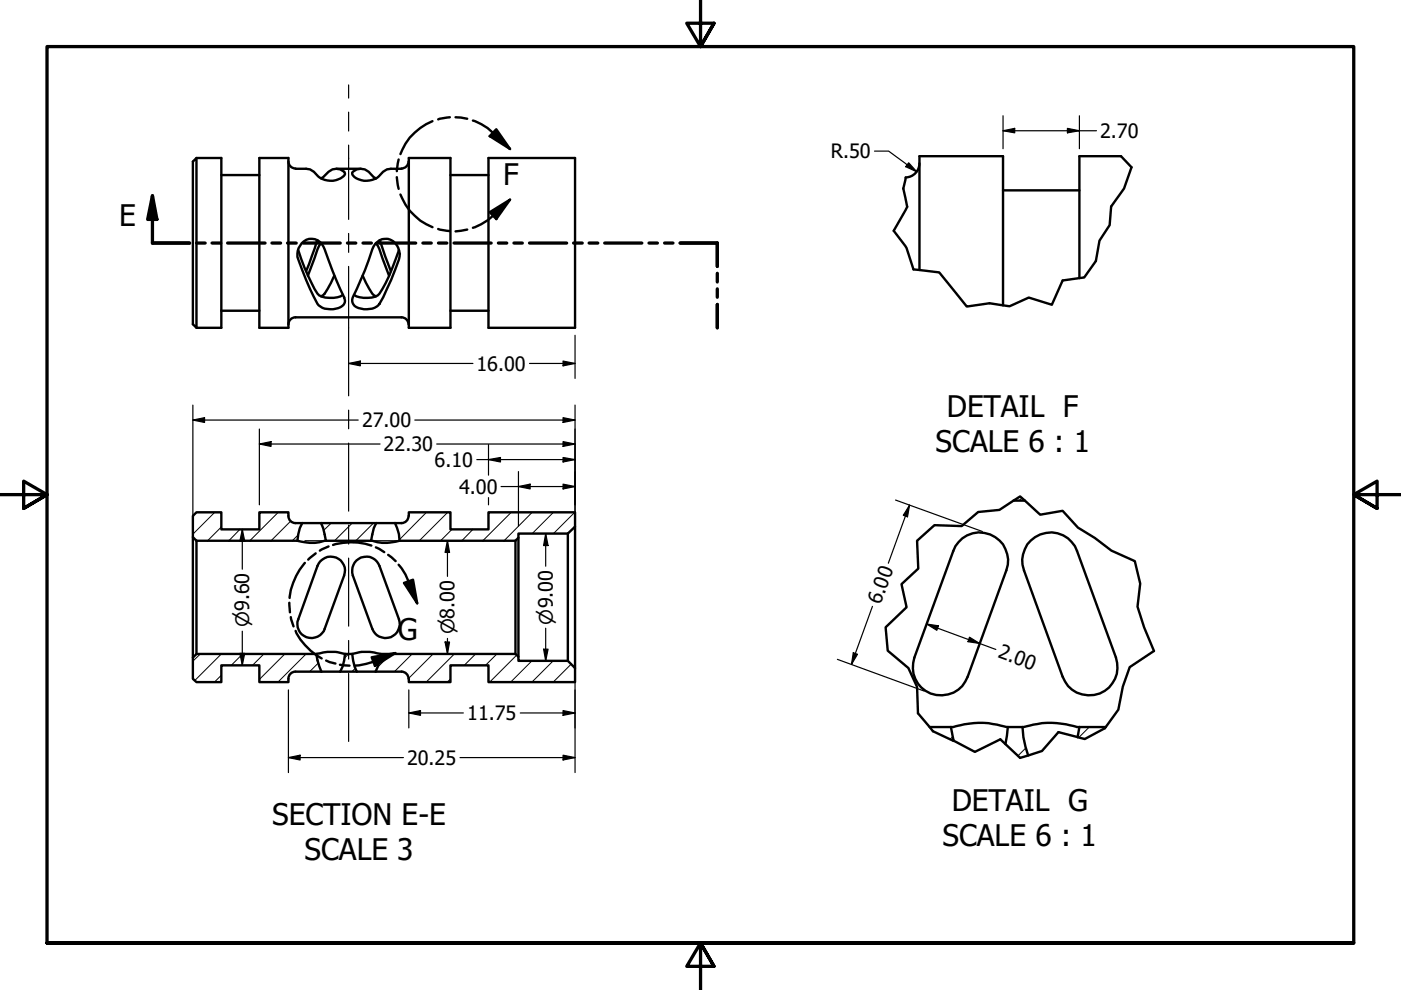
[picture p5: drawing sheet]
<svg xmlns="http://www.w3.org/2000/svg" width="297mm" height="210mm" viewBox="0 0 297 210" stroke-linecap="round" stroke-linejoin="round" font-family="sans-serif">
<!-- layer: Hatch (ANSI) -->
<g fill="none" stroke="#000" stroke-width=".21">
<path d="M45.5 108.6l-4.6 4.7M46.9 111.7l-2.9 3M50.9 112.2l-2.4 2.5M59 108.6l-6 6.1M61.7 110.5l-4.2 4.2M63.2 113.4l-1.2 1.3M70.2 110.9l-1.6 1.5M74.7 110.9l-3.8 3.8M79.2 110.9l-3.8 3.8M90.4 108.6l-5.7 5.8M94.9 108.6l-6 6.1M95.8 112.2l-2.4 2.5"/>
<path d="M100.3 112.2l-2.4 2.5M103.9 108.6l-.3 .3M108.4 108.6l-6 6.1M112.8 108.6l-5.9 6.1M117.3 108.6l-4.5 4.5M121.9 108.6l-4.6 4.5M216.7 105.6l-.6 .5M42.5 138.7l-1.6 1.5M46.9 138.7l-5.6 5.6M51.4 138.7l-2.4 2.4M55.9 138.7l-2.4 2.4M60.4 138.7l-5.4 5.4"/>
<path d="M64.9 138.7l-6 5.9M73.9 138.7l-.9 .8M82.9 138.7l-2.8 2.7M87.4 138.7l-3.8 3.7M91.8 138.7l-5.2 5.2M96.3 138.7l-5.9 5.9M100.8 138.7l-2.4 2.4M105.3 138.7l-2.4 2.4M109.5 138.9l-5.7 5.7M46.9 143.2l-1.4 1.4M67.5 140.6l-1.8 1.8M75.3 141.7l-.7 .7"/>
<path d="M95.5 144l-.7 .6M112.8 140.1l-4.5 4.5M117.3 140.1l-4.5 4.5M121.1 140.8l-3.8 3.8M121.9 144.5l-.1 .1M202 156.2l-.6 .6M217.5 158.6l-1.7 1.6M230.9 154.1l-2.2 2.3"/>
</g>
<!-- layer: Visible (ANSI) -->
<g fill="none" stroke="#000" stroke-width=".51">
<path d="M41.7 33.5v36l-.8-.8v-34.4zM41.7 33.5h5.2v36h-5.2M46.9 37.1h8.1M55 33.5h6.2v36h-6.2zM61.2 34.2a1.49 1.49 0 0 0 1.4 1.5M62.7 35.8h2.2a3.7 3.7 0 0 1 2.7 1.7 4.1 4.1 0 0 0 5.5-.4v-.5a2.32 2.32 0 0 0-3.4-.2l-1.6 1.4M71.3 35.8h5.2M85.2 35.8h-2.3a3.7 3.7 0 0 0-2.7 1.7 4 4 0 0 1-5.5-.4v-.5a2.61 2.61 0 0 1 4.2 .6l.8 .6M86.6 34.2a1.49 1.49 0 0 1-1.5 1.5M86.7 33.5h8.8v36h-8.8zM95.5 37.1h8.1M103.6 33.5h18.3v36h-18.3z"/>
<path d="M194.9 34.6a3 3 0 0 1-2.9 3M237.7 33.1h-8.8v25.9M63.2 53v.1a43 43 0 0 0 4.1 9.2 4.8 4.8 0 0 0 4.9 .5l.5-.3M63.9 51.6a2.82 2.82 0 0 1 2.9-.9 2.82 2.82 0 0 1 2 2.2l1.7 4.5 2.5 5.6a1.72 1.72 0 0 1-1.8 2.4 3.7 3.7 0 0 1-3.9-1l-2.4-5.1-1.7-4.3a3.4 3.4 0 0 1 .7-3.4zM67.2 50.9l-2.3 6.6M68.1 51.5l-.8 1.4-2 5.6M70.9 58.5a15.2 15.2 0 0 1-2.4 4.1l-.4 .2M76.9 58.5a15.2 15.2 0 0 0 2.3 4.1l.5 .2M79.5 51.8a2.85 2.85 0 0 1 3.1-1.1 2.85 2.85 0 0 1 2 2.5 5.5 5.5 0 0 1-.8 4l-.9 2.1a25.8 25.8 0 0 1-2.7 5.4 4.5 4.5 0 0 1-5 .2 1.61 1.61 0 0 1-.4-1.9l.8-1.7a62.9 62.9 0 0 0 3.3-8.4zM79.7 51.5l.8 1.4 2 5.6M80.5 50.9l2.4 6.6M84.6 53a32.1 32.1 0 0 1-4.5 9.6 5.7 5.7 0 0 1-5-.1"/>
<path d="M194.9 57.2v-24.1h17.8v31.6M212.7 40.4h16.2M46.9 65.9h8.1M85.1 67.3a1.49 1.49 0 0 1 1.5 1.5M85.2 67.3h-22.6a1.49 1.49 0 0 0-1.4 1.5M95.5 65.9h8.1M40.9 113.9v25.5M41.7 114.7h21.4M41.7 114.7v24M63.1 114.7a10.4 10.4 0 0 0 6 0M64.1 110.9l-.5 1.1-.5 2.7M64.1 110.9h-1.5a1.7 1.7 0 0 1-1.4-2.3h-6.2v3.6h-8.1v-3.6h-5.2l-.8 .8v4.5l.8 .8"/>
<path d="M64.1 110.9h4M67.9 119a3 3 0 0 1 3.8-.6 3 3 0 0 1 1.3 3.6l-4.2 11.3a2.97 2.97 0 0 1-3.8 1.8 2.97 2.97 0 0 1-1.8-3.8l4.1-11.3zM68.1 110.9l.4 1.1 .6 2.7h9.6l.5-2.7 .6-1.1M68.1 110.9h11.7M75.6 118.8a2.96 2.96 0 0 1 4.9 1.2l4.1 11.3a3 3 0 0 1-1.8 3.8 3 3 0 0 1-3.9-1.8l-4.1-11.3a3.1 3.1 0 0 1 .8-3.2zM78.7 114.7a10.4 10.4 0 0 0 6 0M79.8 110.9h4M83.8 110.9l.8 2.4 .1 1.4M83.8 110.9h1.4M86.6 109.4a1.49 1.49 0 0 1-1.5 1.5M86.7 109.4v-.8h8.8v3.6h8.1v-3.6h18.3v3.1l-1.5 1.4h-10.5v.9l-.6 .7h-24.6M109.3 114.7v24"/>
<path d="M109.9 114v25.2M120.4 113.1v27M121.9 111.7v29.9M203.3 114.9a6 6 0 0 1 7.5-1.1 6 6 0 0 1 2.6 7.1l-8.2 22.6a6 6 0 0 1-7.7 3.6 6 6 0 0 1-3.6-7.7l8.2-22.6 .5-1zM214.9 106.1h2.4M218.6 114.6a6 6 0 0 1 9.7 2.2l8.3 22.6a6 6 0 0 1-3.6 7.7 6 6 0 0 1-7.7-3.6l-8.2-22.6a6 6 0 0 1 1.5-6.3zM41.7 138.7h25.4l.2 1.3 .8 2.4h-5.5a1.68 1.68 0 0 0-1.4 2.2h-6.2v-3.5h-8.1v3.5h-5.2l-.8-.7v-4.5zM67.1 138.7a10.7 10.7 0 0 1 6.1 0M73.2 138.7l-.6 2.6-.5 1.1M73.2 138.7h1.5M74.7 138.7l.5 2.6 .4 1.1M74.7 138.7a10.4 10.4 0 0 1 6 0"/>
<path d="M68.1 142.4h4M72.1 142.4h3.5M75.6 142.4h4M79.6 142.4l.5-1.1 .6-2.6h28.6l.6 .5v.9h10.5l1.5 1.5v3h-18.3v-3.5h-8.1v3.5h-8.8v-.7M79.6 142.4h5.6M85.1 142.4a1.49 1.49 0 0 1 1.5 1.5M197.1 154.1h4.5M201.6 154.1h.5a18.5 18.5 0 0 1 11.4 0h.2M201.6 154.1l.5 3M213.7 154.1l-.5 3.7M213.7 154.1h3.1M216.8 154.1l.2 2.2 1 3.9"/>
<path d="M216.8 154.1h.2a18.4 18.4 0 0 1 11.3 0h.6M228.9 154.1h5.5M228.9 154.1l-.4 2.2"/>
</g>
<!-- layer: Break Line (ANSI) -->
<path d="M237.7 33.1l2.2 2.4-1.6 4.5-2.7 3.8-.3 3.9-2.2 3.3-.8 4.3-2.4 3.5-4.6 .7-2.3 5.1-4.9-1.5-4 1.8-4.3-.6-4.8 .7-5.9-7.2-5.4-.7-1.5-4.5-2.7-3.7 2.8-5-.8-3.9 .5-2.4M194.4 114.7l3.7-3.3 5.8 .1 3.5-2.9 4.5-.5 4.4-2.8 4.2 3.8 4.8-.8 3.2 3.6 3.7 2.2 3.4 2.6 5 2.3 1.1 4.7-.5 4.9 1.4 4.4 2.1 5-5.2 3.4-1.4 4.2-1 4.9-2.8 3.9-4.3 2.3-5.6-1.5-3.5 4-4.6 1.5-4.2-3.9-5.4 2.6-4.3-2.3-4.6-2.1-3.2-3.8-.2-5.6-1.8-4-4.4-3.6-.4-5 4.4-4.3-1.1-4.8 3.6-3.3z" fill="none" stroke="#000" stroke-width=".51"/>
<!-- layer: Section Line (ANSI) -->
<g fill="none" stroke="#000" stroke-width=".7">
<path d="M32.3 41.5l1 5h-2zM32.3 41.5v10h7.9M41.7 51.5h1.8M45 51.5h1.8M48.3 51.5h7.9M57.7 51.5h1.8M61 51.5h1.8M64.3 51.5h7.8M73.7 51.5h1.7M77 51.5h1.7M80.3 51.5h7.8M89.7 51.5h1.7"/>
<path d="M93 51.5h1.7M96.3 51.5h7.8M105.7 51.5h1.7M109 51.5h1.7M112.3 51.5h7.8M121.6 51.5h1.8M124.9 51.5h1.8M128.2 51.5h7.9M137.6 51.5h1.8M140.9 51.5h1.8M144.2 51.5h7.9v5M152.1 57.9v1.9"/>
<path d="M152.1 61.2v1.8M152.1 64.6v4.9"/>
</g>
<path d="M32.3 41.5l1 5h-2z" fill-rule="evenodd" fill="#000"/>
<!-- layer: Detail Boundary (ANSI) -->
<g fill="none" stroke="#000" stroke-width=".51">
<path d="M84.1 37.6l.4 2.4M84.5 33.8l-.4 2.5M91.7 25.7a12.2 12.2 0 0 0-6.8 7M95.4 24.9l-2.5 .4M96.6 24.9l2.5 .3M100.3 25.6a10.7 10.7 0 0 1 4.2 2.6l3.6 3.4M105.2 27.4l2.9 4.2-4.3-2.7zM84.9 41.2a11.8 11.8 0 0 0 6.8 7M92.9 48.5l2.5 .5M99.1 48.7l-2.5 .4M103.8 45l4.3-2.7-2.9 4.2zM108.1 42.3l-3.6 3.5a11.5 11.5 0 0 1-4.2 2.5"/>
<path d="M64.6 119.4a13.5 13.5 0 0 0-3.2 7.4M66.9 117.3l-1.6 1.4M69.7 115.9l-1.9 .8M70.6 115.5a13.3 13.3 0 0 1 8.1 .2M79.7 116l1.8 1.1M82.3 117.6l1.6 1.4M84.5 119.7l1.5 2.1 2.5 6.1M61.3 127.8l.2 2M61.7 130.8l.5 2M62.7 133.8a13.3 13.3 0 0 0 5.5 5.8M78.8 139.4l5-.9-4.3 2.7zM83.8 138.5a22.4 22.4 0 0 1-8.6 2.6"/>
<path d="M85.7 123.6l1.9-.7 .9 5zM69.2 140.1l1.9 .6M72.1 140.9l2 .2"/>
</g>
<g fill="#000">
<path d="M105.2 27.4l2.9 4.2-4.3-2.7z" fill-rule="evenodd"/>
<path d="M103.8 45l4.3-2.7-2.9 4.2z" fill-rule="evenodd"/>
<path d="M85.7 123.6l1.9-.7 .9 5z" fill-rule="evenodd"/>
<path d="M78.8 139.4l5-.9-4.3 2.7z" fill-rule="evenodd"/>
</g>
<!-- layer: Border (ANSI) -->
<path d="M148.5 -.1v10l-2.9-5h5.8l-2.9 5 2.9-5M0 104.9h10l-5-2.9v5.8l5-2.9-5 2.9M297 104.9h-10l5-2.9v5.8l-5-2.9 5 2.9M10 199.9v-190h277v190h-277h277M151.4 204.9l-2.9-5 2.9 5h-5.8l2.9-5v10" fill="none" stroke="#000" stroke-width=".7"/>
<!-- layer: Dimension (ANSI) -->
<g fill="none" stroke="#000" stroke-width=".25">
<path d="M185.4 32h3l6 4.4M192.7 34.5l1.7 1.9-2.4-1.1zM212.7 27.7l2.4-.5v1zM212.7 27.7h19.8M212.7 24.5v7M226.3 27.2l2.6 .5-2.6 .5zM228.9 24.5v7M73.9 77.1l2.5-.5v1zM73.9 77.1h26.4M112.3 77.1h9.6M119.4 76.6l2.5 .5-2.5 .5zM121.9 71.1v9.1"/>
<path d="M40.9 89.1l2.5-.5v1zM40.9 89.1h35M40.9 85.9v26.4M55 94.1l2.5-.5v1.1zM55 94.1h25.6M55 91v16M87.9 89.1h34M92.6 94.1h29.3M101.1 97.4h20.8M103.6 97.4l2.5-.4v1zM103.6 94.3v6.4M109.9 100v11.5"/>
<path d="M119.4 88.6l2.5 .5-2.5 .5zM119.4 97l2.5 .4-2.5 .6zM119.4 93.6l2.5 .5-2.5 .6zM121.9 85.9v24.1M51.4 112.2l.5 2.5h-1zM51.4 112.2v8.5M64.6 114.7h33.4M94.9 114.7l.4 2.4h-.9zM94.9 114.7v7.5M103.6 105.5v1.5M106.2 103.2h15.7M109.9 103.2l2.5-.5v1z"/>
<path d="M115.7 113.1l.5 2.6h-.9zM115.7 113.1v7M119.4 102.7l2.5 .5-2.5 .5zM189.9 106l18.4 6.7M192.8 107.1l-.4 2.5-.9-.3zM192.8 107.1l-4.5 12.3M50.9 138.5h1l-.5 2.6zM51.4 133.8v7.3M94.4 136.1h.9l-.4 2.6zM94.9 135.4v3.3M115.3 137.6h.9l-.5 2.5zM115.7 133.2v6.9"/>
<path d="M177.5 139.8l18.5 6.7M180.9 138.4l.9 .3-1.3 2.2zM185 128.6l-4.5 12.3M196.5 132.3l2.4 .4-.3 .9zM196.5 132.3l14.6 5.4M205.5 135.1l2.2 1.3-2.5-.3zM61.2 146.3v17.5M86.7 151.2l2.5-.5v1zM86.7 151.2h11.5M86.7 146.3v8M110.3 151.2h11.6M119.4 150.7l2.5 .5-2.5 .5z"/>
<path d="M121.9 143.2v20.6M61.2 160.6l2.4-.5v1zM61.2 160.6h24.3M97.5 160.6h24.4M119.4 160.1l2.5 .5-2.5 .5z"/>
</g>
<g fill="#000">
<path d="M192.7 34.5l1.7 1.9-2.4-1.1z" fill-rule="evenodd"/>
<path d="M212.7 27.7l2.4-.5v1z" fill-rule="evenodd"/>
<path d="M226.3 27.2l2.6 .5-2.6 .5z" fill-rule="evenodd"/>
<path d="M73.9 77.1l2.5-.5v1z" fill-rule="evenodd"/>
<path d="M119.4 76.6l2.5 .5-2.5 .5z" fill-rule="evenodd"/>
<path d="M40.9 89.1l2.5-.5v1z" fill-rule="evenodd"/>
<path d="M55 94.1l2.5-.5v1.1z" fill-rule="evenodd"/>
<path d="M103.6 97.4l2.5-.4v1z" fill-rule="evenodd"/>
<path d="M119.4 88.6l2.5 .5-2.5 .5z" fill-rule="evenodd"/>
<path d="M119.4 97l2.5 .4-2.5 .6z" fill-rule="evenodd"/>
<path d="M119.4 93.6l2.5 .5-2.5 .6z" fill-rule="evenodd"/>
<path d="M51.4 112.2l.5 2.5h-1z" fill-rule="evenodd"/>
<path d="M94.9 114.7l.4 2.4h-.9z" fill-rule="evenodd"/>
<path d="M109.9 103.2l2.5-.5v1z" fill-rule="evenodd"/>
<path d="M115.7 113.1l.5 2.6h-.9z" fill-rule="evenodd"/>
<path d="M119.4 102.7l2.5 .5-2.5 .5z" fill-rule="evenodd"/>
<path d="M192.8 107.1l-.4 2.5-.9-.3z" fill-rule="evenodd"/>
<path d="M50.9 138.5h1l-.5 2.6z" fill-rule="evenodd"/>
<path d="M94.4 136.1h.9l-.4 2.6z" fill-rule="evenodd"/>
<path d="M115.3 137.6h.9l-.5 2.5z" fill-rule="evenodd"/>
<path d="M180.9 138.4l.9 .3-1.3 2.2z" fill-rule="evenodd"/>
<path d="M196.5 132.3l2.4 .4-.3 .9z" fill-rule="evenodd"/>
<path d="M205.5 135.1l2.2 1.3-2.5-.3z" fill-rule="evenodd"/>
<path d="M86.7 151.2l2.5-.5v1z" fill-rule="evenodd"/>
<path d="M119.4 150.7l2.5 .5-2.5 .5z" fill-rule="evenodd"/>
<path d="M61.2 160.6l2.4-.5v1z" fill-rule="evenodd"/>
<path d="M119.4 160.1l2.5 .5-2.5 .5z" fill-rule="evenodd"/>
</g>
<!-- layer: Centerline (ANSI) -->
<path d="M73.9 18v2.8M73.9 23.8v4M73.9 30.8v15.7M73.9 49.5v4M73.9 56.5v27.4M73.9 87v3.9M73.9 94v14.4M73.9 111.4v4M73.9 118.3v14.5M73.9 135.8v3.9M73.9 142.8v14.4" fill="none" stroke="#000" stroke-width=".25"/>
<g font-size="6.3">
<text x="106.7" y="39.2">F</text>
<text x="25.3" y="48">E</text>
<text x="200.7" y="88.4">DETAIL F</text>
<text x="198.4" y="95.9">SCALE 6 : 1</text>
<text x="84.3" y="135.6">G</text>
<text x="201.8" y="171.9">DETAIL G</text>
<text x="57.7" y="174.9">SECTION E-E</text>
<text x="199.8" y="179.4">SCALE 6 : 1</text>
<text x="64.6" y="182.4">SCALE 3</text>
</g>
<g font-size="4.2">
<text x="233.2" y="29.2">2.70</text>
<text x="176.1" y="33.6">R.50</text>
<text x="101" y="78.6">16.00</text>
<text x="76.8" y="90.6">27.00</text>
<text x="81.3" y="95.7">22.30</text>
<text x="92.1" y="99">6.10</text>
<text x="97.3" y="104.7">4.00</text>
<text x="186.7" y="128.3" transform="rotate(-70 186.7 128.3)">6.00</text>
<text x="211.4" y="139.4" transform="rotate(20 211.4 139.4)">2.00</text>
<text x="99.1" y="152.7">11.75</text>
<text x="86.3" y="162.2">20.25</text>
</g>
<g font-size="3.9">
<text x="52.8" y="133" transform="rotate(-90 52.8 133)">⌀9.60</text>
<text x="96.3" y="134.5" transform="rotate(-90 96.3 134.5)">⌀8.00</text>
<text x="117.2" y="132.4" transform="rotate(-90 117.2 132.4)">⌀9.00</text>
</g>
</svg>
